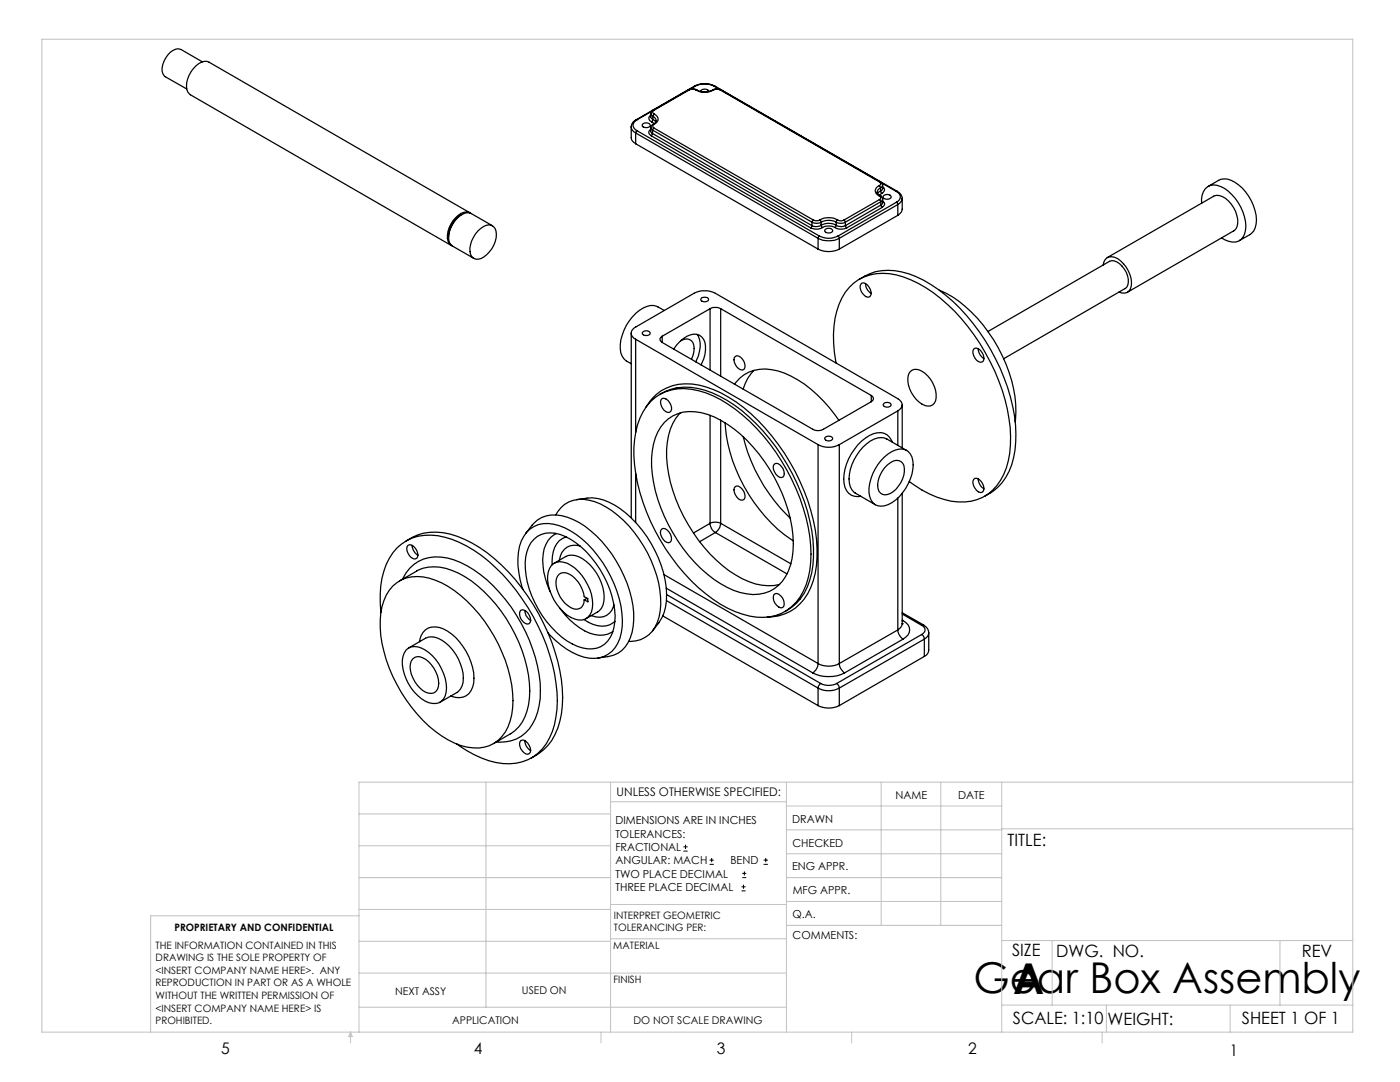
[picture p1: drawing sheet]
<svg xmlns="http://www.w3.org/2000/svg" width="279mm" height="216mm" viewBox="0 0 279 216" stroke-linecap="round" stroke-linejoin="round" font-family="sans-serif">
<g fill="none" stroke="#000" stroke-width=".2">
<path d="M136.4 169.8h.8M136.4 169h.8M136.8 168.6v.8M141.6 172.5h.9M141.6 171.6h.9M142 171.2v.8M148 177.8h.8M148 177h.8M148.1 175.1h.8M148.1 174.3h.8M148.4 176.5v.8M148.6 173.9v.8"/>
<path d="M152.4 172.5h.8M152.4 171.6h.8M152.8 171.2v.8"/>
</g>
<g fill="none" stroke="#c0c0c0" stroke-width=".2">
<path d="M8.4 7.8h261.6v198.2h-261.6zM97 156.1v44.9M121.8 156.1v49.9M121.8 160h35.2M157 156.1v49.9M175.9 156.1v28.5M187.7 156.1v28.5M199.9 156.1v49.9M270 156.1h-198.4v49.9M71.6 175.1h50.2M71.6 168.8h50.2M71.6 162.4h50.2"/>
<path d="M157 170.4h42.9M157 165.6h42.9M157 160.8h42.9M157 175.1h42.9M157 179.9h42.9M199.9 165.4h70.1M71.6 194.2h85.4M71.6 187.8h50.2M71.6 181.5h50.2M71.6 182.7h-41.5v23.3M121.8 187.3h35.2M121.8 180.5h35.2"/>
<path d="M157 184.6h42.9M199.9 187.7h70.1M210 187.7v12.9M255.4 187.7v12.9M70 206v2.1M70 206l.3 .8h-.7zM71.6 201h85.4M119.9 206v2.1M170 206v2.1M199.9 200.6h70.1M220 206v2.1M220.8 200.6v5.4"/>
<path d="M245.5 200.6v5.4"/>
</g>
<g fill="none" stroke="#000" stroke-width=".25">
<path d="M40.4 12.3l-4.3-2.4a2.2 2.2 0 0 0-2.6 1 4.2 4.2 0 0 0-1 3.8l.5 .6 4.3 2.4M137.4 17.9a1.61 1.61 0 0 1 1.7 .1M137.4 17.9h.2M137.4 17.9l-7.1 4.1M137.6 17.9l.8-.1 .5 .2M137.6 17.9l-7.1 4.1M138.6 17.2a4.4 4.4 0 0 1 4.1 0M138.6 17.2h.2M138.6 17.2l-11.7 6.7M138.8 17.2a4.3 4.3 0 0 1 3.7 0M138.8 17.2l-1 .6M138.9 18a3.7 3.7 0 0 0 3.5 0"/>
<path d="M138.9 18h.2M139.1 18a3.3 3.3 0 0 0 3.1 0M139.8 18.3a.94 .94 0 0 1 1.7 0M142.2 18h.2M142.5 17.2h.2M142.5 17.2l1 .5M142.7 17.2l36.4 21M143.7 17.9l-.8-.1-.5 .2M143.7 17.9h.2M143.7 17.9l31.8 18.4M143.9 17.9a1.49 1.49 0 0 0-1.7 .1M143.9 17.9l31.8 18.4"/>
<path d="M126 25.3v2.1a1.42 1.42 0 0 0 .9 1.3M126 25.3a1.42 1.42 0 0 0 .9 1.2M126.9 26.5l36.4 21.1M126.9 26.5v2.2M126.9 28.7l36.4 21M126.9 23.9a1.52 1.52 0 0 0-.9 1.4M126.9 23.9h.2M127.1 23.9a1.13 1.13 0 0 0-.8 1.1 1.13 1.13 0 0 0 .8 1.1M127.1 26.1l-.2 .4M127.1 26.1l36.4 21M128.2 24.8a.99 .99 0 0 1 1.6 .2 .95 .95 0 0 1-1.6 0zM129.9 23a.65 .65 0 0 0-.2 1.1l.3 .2"/>
<path d="M129.9 25.8a.61 .61 0 0 0-.3 1l.4 .3M129.9 26.1l.1 .4 .2 .1M129.9 25.4l.3 .6M129.9 22.6v.8l.4 .4M129.9 25.4v.7M130 27.1l31.8 18.4M130 24.3l.5 .4M130 22.2l-2.9 1.7M130.2 26.6l-.2 .5M130.2 26.6l31.8 18.4M130.2 26l31.9 18.3M130.2 26v.6"/>
<path d="M130.3 23.2a.8 .8 0 0 1 .7 .7 .8 .8 0 0 1-.6 .9M130.3 23.8l-.3 .5M130.3 23.8l.6 .6M130.3 23.2v.6M130.3 22a.65 .65 0 0 0-.4 .6 .65 .65 0 0 0 .4 .6M130.3 22h.2M130.4 24.8l-.3 .2-.2 .4M130.4 24.8h.2M130.5 22a.39 .39 0 0 0-.3 .4 .39 .39 0 0 0 .4 .4M130.5 25.5l-.3 .5M130.5 25.5l31.8 18.4M130.6 24.8l-.3 .3 .2 .4"/>
<path d="M130.6 22.8a1.06 1.06 0 0 1 .7 1 1.06 1.06 0 0 1-.7 1M130.6 22.8l-.3 .4M175.5 37a1.05 1.05 0 0 0-.8 1.1 1.05 1.05 0 0 0 .8 1M175.5 39.1a.37 .37 0 0 1 .2 .6l-.2 .1M175.5 37l.2 .5M175.5 36.3a.36 .36 0 0 1 .1 .6l-.1 .1M175.5 39.8l.3 .5M175.5 36.3h.2M175.5 39.8l-7.1 4.1M175.6 39.1l.5 .6v.2l-.3 .4M175.6 39.1h.1M175.6 39.1h-.1"/>
<path d="M175.7 36.3l.3 .3 .1 .3M175.7 37.5a.79 .79 0 0 0-.7 .7 .79 .79 0 0 0 .6 .9M175.7 37.5l.1 .6M175.8 38.1l.2 .5M175.8 38.1l-.6 .5M176 36.5l2.9 1.7M176 38.6l-.5 .4M176.1 36.9l-.1 .4-.3 .2M176.1 37.3l.3 .2a.75 .75 0 0 1-.4 1.1M176.1 37.6l-.1 .4-.2 .1M176.1 39.7l.1 .7M176.1 36.9l.1 .7"/>
<path d="M176.3 39.1a.99 .99 0 0 1 1.6 .2 .95 .95 0 0 1-1.7 0zM178.9 38.2a1.13 1.13 0 0 1 .8 1.1 1.13 1.13 0 0 1-.8 1.1M178.9 38.2h.2M179.1 38.2a1.63 1.63 0 0 1 1 1.4M241.1 37.2l2.1-1.2a3.5 3.5 0 0 1 4 .9 9.4 9.4 0 0 1 3.5 7.8 2.62 2.62 0 0 1-1.3 2.1l-2.1 1.2M92 42.9a5.3 5.3 0 0 0-2.5 4.3M93.8 42.5l-52.1-30.1a2.69 2.69 0 0 0-3.1 1.3 4.9 4.9 0 0 0-1.1 4.6l.5 .6 52 30.1M93.9 42.5a2.39 2.39 0 0 0-3 1 5.1 5.1 0 0 0-1.5 4.7l.3 .4 .5 .4M95.4 46.1a2.89 2.89 0 0 1 2.7-1.1 2.44 2.44 0 0 1 .7 3.2 5.4 5.4 0 0 1-3.3 3.5 1.43 1.43 0 0 1-1.7-1.5 5.5 5.5 0 0 1 1.6-4.1zM98.3 45l-4.2-2.4a2.49 2.49 0 0 0-2.9 1 5.4 5.4 0 0 0-1.5 4.7l.6 .8 4.2 2.4M140.1 59.4l.5-.1a.62 .62 0 0 1 .8 .5 .92 .92 0 0 1-1.6 0zM162 45l-.2 .5"/>
<path d="M162.1 44.3l.7 .3 1.1-.3M162.1 44.3l-.1 .7M162.3 43.9l-.2 .4M163.3 47.6a4.8 4.8 0 0 0 4.2 0M163.3 49.7a4.8 4.8 0 0 0 4.2 0M163.3 47.6v2.1M163.5 47.1a4 4 0 0 0 3.8 0M163.5 47.1l-.2 .5M163.6 43.9a3.6 3.6 0 0 1 3.5 0M163.6 43.9l-.8 .2-.5-.2M163.6 43.9l.3 .4M163.9 44.9a3.2 3.2 0 0 1 3 0"/>
<path d="M163.9 44.9l-.4 .2a1.86 1.86 0 0 1-1.5-.1M163.9 44.9l.2 .5M163.9 44.3a3 3 0 0 1 3 0M163.9 44.3v.6M164.1 45.4a2.46 2.46 0 0 1-2.3 .1M164.1 45.4a2.56 2.56 0 0 1 2.5 0M164.6 45.9a.96 .96 0 0 1 1.6 .1 .95 .95 0 0 1-1.6 0zM166.6 45.4a2.38 2.38 0 0 0 2.4 .1M166.9 44.3l.7 .3 1.1-.3M166.9 44.3v.6M166.9 44.9a1.9 1.9 0 0 0 1.8 .1M166.9 44.9l-.3 .5"/>
<path d="M167.1 43.9l.6 .2 .7-.2M167.1 43.9l-.2 .4M167.3 47.1l.2 .5M167.5 47.6v2.1M168.4 43.9l.3 .4M168.7 44.3v.7M168.7 45l.3 .5M171.5 55.7a10.7 10.7 0 0 1 9.9-1.1 30.8 30.8 0 0 1 14.1 11.7 39.7 39.7 0 0 1 7.2 18.5 16.3 16.3 0 0 1-2.7 11.5 10 10 0 0 1-3.5 2.7M171.8 56.7l.2-.2a1.95 1.95 0 0 1 1.8 2.2l-.3 .6a1.94 1.94 0 0 1-1.7-2.6zM172.7 56.6a2.37 2.37 0 0 0 1.2 2M175.8 40.9l.3 .5M175.8 40.3l-7.1 4"/>
<path d="M175.8 40.3v.6M175.8 40.9l-7.1 4.1M176.1 41.4l-7.1 4.1M176.1 40.1l.2 .2a.66 .66 0 0 1-.2 1.1M176.1 40.4l-.1 .3-.2 .2M178.9 40.4l.3 .4M178.9 40.4l-11.6 6.7M179.2 40.8a1.61 1.61 0 0 0 .9-1.2v2.1a1.61 1.61 0 0 1-.9 1.3M179.2 40.8l-11.7 6.8M179.2 40.8v2.2M179.2 43l-11.7 6.7M187.5 57.9a24.7 24.7 0 0 1 10.8 9.9 25.9 25.9 0 0 1 4.3 16.3"/>
<path d="M220.2 52.9a1.71 1.71 0 0 1 1-1.6 1.71 1.71 0 0 1 1.9 .3 5.8 5.8 0 0 1 2.5 6 1.55 1.55 0 0 1-2.3 .7M221 51.4l21.2-12.2a2.52 2.52 0 0 1 2.9 .9 5.3 5.3 0 0 1 1.6 5.5l-.4 .4-21.3 12.3M239.8 40.5a2.95 2.95 0 0 1 2.3-3.6 7.2 7.2 0 0 1 5.5 4.4 6.7 6.7 0 0 1 .5 6 2.59 2.59 0 0 1-3.6 .6l-.7-.4M126 66.5v36.8M126.9 67.7a1.28 1.28 0 0 1-.9-1.2 1.28 1.28 0 0 1 .9-1.2l11.6-6.8a4.9 4.9 0 0 1 4.3 0l36.4 21.1a1.28 1.28 0 0 1 .9 1.2 1.28 1.28 0 0 1-.9 1.2M126.9 67.7v18.6M126.9 67.7l36.4 21M128.4 66.1l.3-.1a.68 .68 0 0 1 .7 0 .68 .68 0 0 1 .3 .7l-.7 .3a.59 .59 0 0 1-.8-.7zM131.7 78.7a10.1 10.1 0 0 1 9-.8 27.6 27.6 0 0 1 12.8 9.6 39.2 39.2 0 0 1 8.8 21.9 14.6 14.6 0 0 1-3.3 10.9l-2.3 1.7M132 79.7a.9 .9 0 0 1 1.3 .2 1.59 1.59 0 0 1 .3 2.4 1.94 1.94 0 0 1-1.6-2.6zM132.2 67.1a.66 .66 0 0 0-.5 .6 .66 .66 0 0 0 .5 .6M132.2 68.3l30 17.4a2.13 2.13 0 0 0 2.1 0l9.6-5.5"/>
<path d="M132.2 67.1v1.2M132.6 61.9a3.6 3.6 0 0 0-5 0 9.3 9.3 0 0 0-3.7 8.5 3.1 3.1 0 0 0 2.1 2.2M134.4 69.6h.1a5.4 5.4 0 0 1 4.6-2.9 2.58 2.58 0 0 1 1.7 3.1 7.1 7.1 0 0 1-.9 3M135.8 68a1.64 1.64 0 0 1 1.9-.2 1.64 1.64 0 0 1 .8 1.7l-.2 1.5-.3 .7M139.1 66.7a5.4 5.4 0 0 1-.2 5.5M141.7 61.6a2.39 2.39 0 0 1 2.1 0M141.7 61.6l-9.5 5.5M141.7 61.6v12.2M143.8 61.6l30.1 17.3M143.8 61.6v13.5M146.6 76.7a7.4 7.4 0 0 1 8.6-2.7 23.8 23.8 0 0 1 12.2 9.9M146.8 71.1a1.06 1.06 0 0 1 1.3 .5 1.82 1.82 0 0 1 .3 2.1 1.63 1.63 0 0 1-1.9-1.5v-.8z"/>
<path d="M150.5 73.9a8.5 8.5 0 0 0-2.2 3.7M166.9 72.5a20.8 20.8 0 0 1 1.1-13.1 9.2 9.2 0 0 1 10.9-4.5 25.2 25.2 0 0 1 11.6 7.2 39.5 39.5 0 0 1 11.2 25 13.8 13.8 0 0 1-3.6 10.7 9.6 9.6 0 0 1-9.7 1.9 20.3 20.3 0 0 1-6.9-3.6M173.9 78.9a.66 .66 0 0 1 .4 .6 .66 .66 0 0 1-.4 .7M173.9 78.9v1.3M181.5 74.3a2.03 2.03 0 0 1 3.1 .2 5.8 5.8 0 0 1 2.1 5.4 1.66 1.66 0 0 1-2.7 .7 5.9 5.9 0 0 1-2.7-5.8zM194.3 69.7a.9 .9 0 0 1 1.4 .2 1.59 1.59 0 0 1 .3 2.3 1.94 1.94 0 0 1-1.7-2.5zM195.2 69.6a2.32 2.32 0 0 0 1.2 1.9M197.2 66.1l24.2-14a2.16 2.16 0 0 1 2.5 1 3.9 3.9 0 0 1 1 4.2l-24.6 14.3M115.1 99.7a9.7 9.7 0 0 1 8.8 1.9 23.3 23.3 0 0 1 9.1 17 9.4 9.4 0 0 1-2.8 7.3M126.9 94.4v9.8M128.9 81.2a9.3 9.3 0 0 1 10.6-4.4 27 27 0 0 1 14.6 10.2 39.6 39.6 0 0 1 9 22.4 14.6 14.6 0 0 1-3.5 11.1 8.8 8.8 0 0 1-6.5 2.6M129.9 80.1a9.6 9.6 0 0 1 9.5-2.1 26.6 26.6 0 0 1 13 9 40.1 40.1 0 0 1 9.4 21.8 15.6 15.6 0 0 1-2.9 11.4 9.2 9.2 0 0 1-9.3 2.7 23.7 23.7 0 0 1-11.6-6.9 39.9 39.9 0 0 1-11.5-25 16.3 16.3 0 0 1 2.5-9.9z"/>
<path d="M132.6 84.3a7.5 7.5 0 0 1 7.3-2 21.4 21.4 0 0 1 11.5 8.3 31.2 31.2 0 0 1 6.9 17.9 10.3 10.3 0 0 1-3.8 9 8.6 8.6 0 0 1-8 .3 27.2 27.2 0 0 1-13.1-13.1 26.3 26.3 0 0 1-3.2-14.7 10.3 10.3 0 0 1 2.4-5.7zM135.8 82.4a11.4 11.4 0 0 0-2.8 8.8 31.6 31.6 0 0 0 13.9 23.6 11.2 11.2 0 0 0 8.7 1.8M141.7 82.9v21.5M143.8 83.8v20.6M144.7 84.3a31.6 31.6 0 0 0 13.6 23.6M146.8 97.1a1.62 1.62 0 0 1 1.8 1.5 .85 .85 0 0 1-.5 1.2 2.07 2.07 0 0 1-1.6-2.4zM148.3 87.2a33.5 33.5 0 0 0 9.4 16.2M154.6 92.6a1.56 1.56 0 0 1 1.9 1.5 .85 .85 0 0 1-.5 1.2 2.07 2.07 0 0 1-1.6-2.4zM163.3 88.7a4.5 4.5 0 0 0 4.2 0M163.3 88.7v43.7M164.6 87.3l.8-.3a.59 .59 0 0 1 .7 .7 .96 .96 0 0 1-1.5-.2zM167.5 88.7v43.7"/>
<path d="M176.3 80.6a.92 .92 0 0 1 1.5 .2 .92 .92 0 0 1-1.6 0zM176.5 91.2a4.2 4.2 0 0 1 4.3-1.4 3.4 3.4 0 0 1 1.4 3.9 9.6 9.6 0 0 1-4.9 7 2.53 2.53 0 0 1-2.7 0 2.53 2.53 0 0 1-1.2-2.4 9.7 9.7 0 0 1 3.1-7.1zM176.6 93.3a3.5 3.5 0 0 1 2.7-1.4 1.71 1.71 0 0 1 1.2 2.2 5.6 5.6 0 0 1-3.4 4.6 1.58 1.58 0 0 1-1.9-1.9 5.7 5.7 0 0 1 1.4-3.5zM178 88.2a2.66 2.66 0 0 0-3.7-1.7 10.3 10.3 0 0 0-5.8 9.9 2.71 2.71 0 0 0 3.3 2.6M179.2 82v6.9M179.2 99.4v26.3M179.2 82l-11.7 6.7M180.1 80.8v8.6M180.1 98.4v26.1M180.9 89.9l-3.9-2.3a3.2 3.2 0 0 0-3.3 .4 9.5 9.5 0 0 0-4.2 8.4 2.71 2.71 0 0 0 1.2 2l4 2.3M194.3 95.7l.3-.2a1.94 1.94 0 0 1 1.6 2.5l-.2 .2a1.97 1.97 0 0 1-1.7-2.5zM195.2 95.5a2.46 2.46 0 0 0 1.2 2"/>
<path d="M78.4 116.9a7.6 7.6 0 0 1 8.5-1.1 24.9 24.9 0 0 1 11.7 11.1 24.7 24.7 0 0 1 3.5 15.7 7.4 7.4 0 0 1-6.5 6.7 12.8 12.8 0 0 1-8.7-3.4 30 30 0 0 1-11-20.7 11.1 11.1 0 0 1 2.5-8.3zM79.7 115.9l3.4-1.9a7.9 7.9 0 0 1 7.1-.2 24.9 24.9 0 0 1 11.8 11.2 24.7 24.7 0 0 1 3.5 15.7 7.7 7.7 0 0 1-3.7 5.7l-3.3 2M80.3 115.6a7.5 7.5 0 0 1 9-4.3 21.8 21.8 0 0 1 11.6 8.4 31.2 31.2 0 0 1 6.9 18.2 10.4 10.4 0 0 1-3.8 9 7.6 7.6 0 0 1-4.9 1.2M81 107.9a10.5 10.5 0 0 1 10.3-.9 30.8 30.8 0 0 1 14 11.9 37.7 37.7 0 0 1 7 20.3 13.4 13.4 0 0 1-3.9 10.4l-2.4 1.6M81.5 108.8a1.72 1.72 0 0 1 1.9 1.9l-.3 .7a1.25 1.25 0 0 1-1.6-.9 1.32 1.32 0 0 1 0-1.7zM82.2 108.8v.1a2.65 2.65 0 0 0 1.2 1.9M104.4 117.6a14.4 14.4 0 0 1-.4-9.7 5.6 5.6 0 0 1 7.6-3 19.6 19.6 0 0 1 10.3 10.1 18 18 0 0 1 2.1 11.2 5.7 5.7 0 0 1-7.5 4.9 15.4 15.4 0 0 1-7.1-4.8M104.9 106.4a7.8 7.8 0 0 1 4.1-3.5 10.5 10.5 0 0 1 8.9 3 25.1 25.1 0 0 1 8.6 16.4 9.4 9.4 0 0 1-2.4 7.5 7.5 7.5 0 0 1-4.8 1.5M106.6 107.6a5.2 5.2 0 0 1 6.3-.5 19.2 19.2 0 0 1 9.8 17 5.6 5.6 0 0 1-3.6 5.2 9.1 9.1 0 0 1-8-3.1 19 19 0 0 1-6.2-15.1 6.2 6.2 0 0 1 1.7-3.5zM110 112.9a2.87 2.87 0 0 1 3.9-.1 9.8 9.8 0 0 1 4.3 8.6 2.48 2.48 0 0 1-3.4 2.1 9.3 9.3 0 0 1-5.4-6.8 4.8 4.8 0 0 1 .6-3.8zM110.6 112.4l2.3-1.3a3.8 3.8 0 0 1 4.1 .9 9.6 9.6 0 0 1 3.5 8 2.7 2.7 0 0 1-1.2 2.1l-2.3 1.3M110.9 102.7a5.7 5.7 0 0 1 6.6-2.9 17.2 17.2 0 0 1 10 7.7 21.7 21.7 0 0 1 4.3 14.3 6.6 6.6 0 0 1-4 5.8l-.9 .3-1.4 .1"/>
<path d="M111.1 106.5a4.8 4.8 0 0 0-2.7 4.1 13.5 13.5 0 0 0 1.4 7.5M111.6 114.6a2.48 2.48 0 0 1 3.2 .9 6.4 6.4 0 0 1 1.8 3.6l.7 .4v.6l-.7-.4a1.66 1.66 0 0 1-.8 1.7 1.66 1.66 0 0 1-1.9-.2 5.9 5.9 0 0 1-2.8-5.7zM113 107.1a3.6 3.6 0 0 0-2.6 3l-.2 2.6M115.7 108.9a3.1 3.1 0 0 0-4 2.9M117.2 119.4l-.6 .3M132.1 105.6a1.62 1.62 0 0 1 1.8 1.4 .87 .87 0 0 1-.4 1.3 2.15 2.15 0 0 1-1.6-2.5zM132.5 114.7l30.8 17.7M133 117.4l29.2 16.9M133 119.8l30.3 17.5M133 118.6l30.8 17.8M141.7 104.4a2.39 2.39 0 0 1 2.1 0M141.7 104.4a2.11 2.11 0 0 0 1.1 1.9"/>
<path d="M141.7 104.4l-3.3 2M142.8 106.3l14.3 8.2M142.8 106.3l-3.2 1.8M143.8 104.4a2.34 2.34 0 0 1-1 1.9M143.8 104.4l14 8.1M154.4 118.7a.84 .84 0 0 1 1.4 .2 1.64 1.64 0 0 1 .3 2.3 1.97 1.97 0 0 1-1.7-2.5zM76 122.2a18.1 18.1 0 0 1 1.7-10.8 9 9 0 0 1 9.7-4.5 22.5 22.5 0 0 1 11.6 6.4 40.4 40.4 0 0 1 12.2 24.7 15.6 15.6 0 0 1-2.9 11.4 9.3 9.3 0 0 1-9.3 2.8 20.9 20.9 0 0 1-7.8-3.8M81 129.7a2.93 2.93 0 0 1 3.9 0 9.5 9.5 0 0 1 4.1 8.4 2.47 2.47 0 0 1-3.4 2.1 9 9 0 0 1-5.2-9.2zM81.6 129.3l3.3-1.9a3.7 3.7 0 0 1 4.1 .9 9.5 9.5 0 0 1 3.4 7.8 3 3 0 0 1-1.2 2.1l-3.4 1.9M82.4 131.4a1.6 1.6 0 0 1 2-.1 5.9 5.9 0 0 1 3.1 5.7 1.61 1.61 0 0 1-2.5 1.1 6.1 6.1 0 0 1-3.1-5.7zM83.7 128.1a3.1 3.1 0 0 1 4.8-2.6 11.7 11.7 0 0 1 6 10.7 3.1 3.1 0 0 1-4.5 2.7M103.9 121.8a1.63 1.63 0 0 1 1.9 1.5 .87 .87 0 0 1-.5 1.2 1.96 1.96 0 0 1-1.4-2.7z"/>
<path d="M104.7 121.8a2.27 2.27 0 0 0 1.2 2M111.7 121.3a13.4 13.4 0 0 0 6.9 5.3 4.5 4.5 0 0 0 3.7-.6M116.5 123.6a5.6 5.6 0 0 0 5.2 1.1l1-.7M122.5 120.7a3.1 3.1 0 0 1-4.5 2.1M132.3 122.9l31 17.9M162.2 134.3a7.2 7.2 0 0 0 6.4 0M163.3 132.4a4.5 4.5 0 0 0 4.2 0M163.3 137.3a4.5 4.5 0 0 0 4.2 0M163.3 132.4a2.48 2.48 0 0 1-1.1 1.9M163.3 137.3v3.5M163.8 136.4l-.5 .5v.4M163.8 136.4a3.4 3.4 0 0 0 3.2 0"/>
<path d="M167 136.4l.4 .5 .1 .4M167.5 132.4a2.48 2.48 0 0 0 1.1 1.9M167.5 137.3v3.5M179.2 125.7a2.49 2.49 0 0 0 1 1.8M179.2 125.7l-11.7 6.7M180.1 124.5h.1M180.1 124.5a1.61 1.61 0 0 1-.9 1.2M180.1 122.3l4.2 2.4M180.1 122.5l3.8 2.3M180.1 123.8h.1M180.2 123.8a1.97 1.97 0 0 1 1.3 1.9 1.97 1.97 0 0 1-1.3 1.8M180.2 127.5l-11.6 6.8"/>
<path d="M180.2 123.8l-.1 .1M183.9 124.8a.96 .96 0 0 1 .7 .9 .96 .96 0 0 1-.7 .9M183.9 126.6l.4 .3 .2 .6M183.9 126.6l-16.9 9.8M184.3 124.7a2.01 2.01 0 0 1 1 1.6M184.3 124.7l-.4 .1M184.5 127.5l-17 9.8M184.5 131l-17 9.8M184.5 127.5v3.5M185.3 126.3v3.5a1.42 1.42 0 0 1-.8 1.2M185.3 126.3a1.42 1.42 0 0 1-.8 1.2M103.9 147.8a1.63 1.63 0 0 1 1.9 1.5 .85 .85 0 0 1-.5 1.2 1.94 1.94 0 0 1-1.4-2.7z"/>
<path d="M104.7 147.8a2.28 2.28 0 0 0 1.2 2M163.3 140.8a4.8 4.8 0 0 0 4.2 0"/>
</g>
<g font-size="8.5">
<text x="194.3" y="198.1">Gear Box Assembly</text>
<text x="202.2" y="198.3">A</text>
</g>
<g font-size="3.4">
<text x="201.1" y="168.8">TITLE:</text>
<text x="202" y="190.8">SIZE</text>
<text x="210.8" y="190.9">DWG. NO.</text>
<text x="259.8" y="191">REV</text>
<text x="202.1" y="204.4">SCALE: 1:10</text>
<text x="221" y="204.5">WEIGHT:</text>
<text x="247.8" y="204.4">SHEET 1 OF 1</text>
</g>
<g font-size="3.2">
<text x="44.2" y="210.4">5</text>
<text x="94.6" y="210.3">4</text>
<text x="143.1" y="210.4">3</text>
<text x="193.2" y="210.3">2</text>
<text x="245.4" y="210.6">1</text>
</g>
<text font-size="2.4" x="123.1" y="158.9">UNLESS OTHERWISE SPECIFIED:</text>
<g font-size="2.2">
<text x="178.7" y="159.4">NAME</text>
<text x="191.2" y="159.4">DATE</text>
<text x="122.8" y="164.5">DIMENSIONS ARE IN INCHES</text>
<text x="122.8" y="167.1">TOLERANCES:</text>
<text x="158.1" y="164.2">DRAWN</text>
<text x="122.8" y="169.8">FRACTIONAL</text>
<text x="122.8" y="172.5">ANGULAR: MACH</text>
<text x="145.8" y="172.5">BEND</text>
<text x="158.1" y="173.7">ENG APPR.</text>
<text x="158.2" y="169.1">CHECKED</text>
<text x="122.8" y="175.1">TWO PLACE DECIMAL</text>
<text x="122.8" y="177.8">THREE PLACE DECIMAL</text>
<text x="158.2" y="178.4">MFG APPR.</text>
<text x="158.2" y="183.2">Q.A.</text>
<text x="158.2" y="187.4">COMMENTS:</text>
</g>
<g font-size="2.1">
<text x="78.8" y="198.5">NEXT ASSY</text>
<text x="104.2" y="198.4">USED ON</text>
<text x="90.2" y="204.3">APPLICATION</text>
<text x="126.4" y="204.3">DO NOT SCALE DRAWING</text>
</g>
<g font-size="2">
<text x="34.8" y="185.7">PROPRIETARY AND CONFIDENTIAL</text>
<text x="122.5" y="183.3">INTERPRET GEOMETRIC</text>
<text x="122.5" y="185.9">TOLERANCING PER:</text>
<text x="31.1" y="189.3">THE INFORMATION CONTAINED IN THIS</text>
<text x="31.1" y="191.8">DRAWING IS THE SOLE PROPERTY OF</text>
<text x="122.4" y="189.4">MATERIAL</text>
<text x="31.1" y="194.3">&lt;INSERT COMPANY NAME HERE&gt;. ANY</text>
<text x="31.1" y="196.8">REPRODUCTION IN PART OR AS A WHOLE</text>
<text x="122.4" y="196.2">FINISH</text>
<text x="31.1" y="199.4">WITHOUT THE WRITTEN PERMISSION OF</text>
<text x="31.1" y="201.9">&lt;INSERT COMPANY NAME HERE&gt; IS</text>
<text x="31.1" y="204.4">PROHIBITED.</text>
</g>
</svg>
